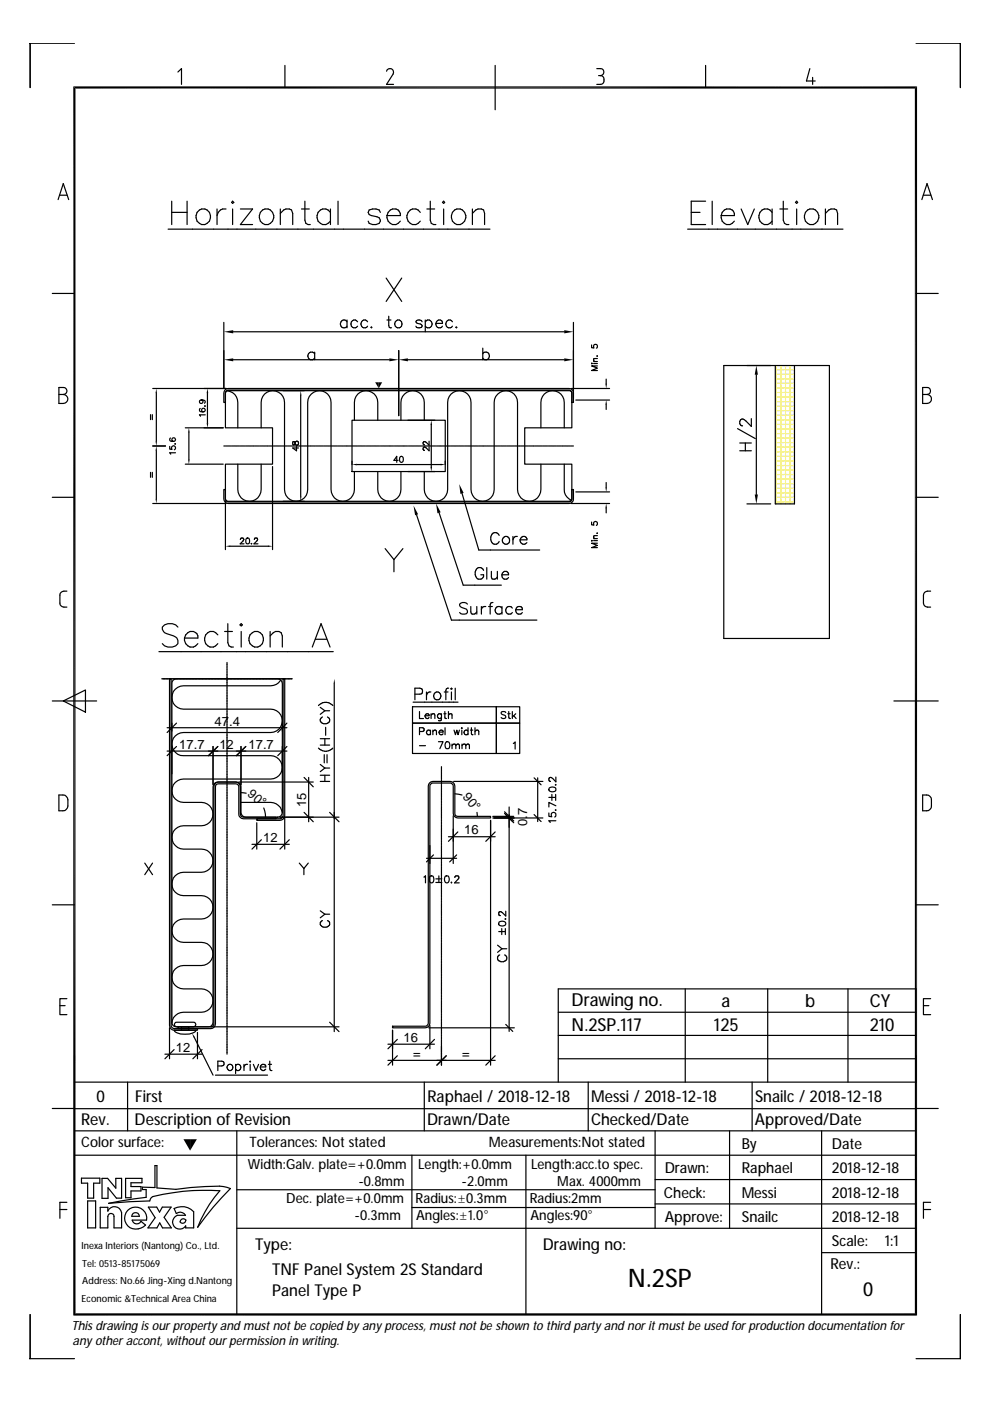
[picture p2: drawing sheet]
<svg xmlns="http://www.w3.org/2000/svg" width="210mm" height="297mm" viewBox="0 0 210 297" stroke-linecap="round" stroke-linejoin="round" font-family="sans-serif">
<g fill="none" stroke="#000" stroke-width=".25">
<path d="M6.3 9.2l.1 9.4v-9.4h9.4M37.7 15.3l.8-.8v3.4M60.4 13.9v4.7M82 15.1a.77 .77 0 0 1 1-.5 .77 .77 0 0 1 .4 1.1l-1.4 2.2h1.4M105 13.9v9.4M126.5 14.5h.8a.74 .74 0 0 1 .7 .8 .74 .74 0 0 1-.7 .7M126.9 16h.4M127.3 16a.95 .95 0 0 1 .8 1 .95 .95 0 0 1-.8 .9h-.8M149.6 13.9v4.7M171.7 14.5l-.7 2.7h1.8M172.3 16.4v1.5M194.2 9.2h9.4v9.4l.1-9.4"/>
<path d="M12.3 42.3l1.1-3.4 1.2 3.4M12.7 41.4h1.5M35.6 48.6h68.3M36.4 42.7v4.9M36.4 45h3.3M39.7 42.7v4.9M46 44.3v3.3M47.9 44.3a1.57 1.57 0 0 0-1.9 1.4M49.3 42.7l.3 .2-.3 .2-.2-.2zM49.3 44.3v3.3M51 44.3h2.6l-2.6 3.3h2.6M55.7 44.5a1.64 1.64 0 0 1 2.3 1.2 1.64 1.64 0 0 1-1.8 1.9 1.78 1.78 0 0 1-.5-3.1z"/>
<path d="M59.4 45.2l.8-.7 .4-.2h.7l.5 .2 .3 .7v2.4M59.4 44.3v3.3M63.9 44.3h1.7M64.6 42.7v4l.3 .7 .4 .2h.5M70.1 45a1.64 1.64 0 0 0-2.9 .4 1.64 1.64 0 0 0 1.9 2.2l1-.7M70.1 44.3v3.3M71.7 42.7v4.9M80.6 45l-.2-.5-.7-.2-1.4 .2-.2 .5 .2 .5 2.1 .7 .2 .7-.2 .5-.7 .2h-.7l-.7-.2-.2-.5M81.9 59l3.3 4.9M82 45.7a1.57 1.57 0 0 0 1 1.8 1.57 1.57 0 0 0 1.9-.6M82.8 44.5a1.3 1.3 0 0 1 1.4-.1 1.3 1.3 0 0 1 .7 1.3h-2.9l.3-.7zM85.2 59l-3.3 4.9"/>
<path d="M89.1 45a1.62 1.62 0 0 0-2.5-.1 1.62 1.62 0 0 0 .4 2.5 1.42 1.42 0 0 0 2.1-.5M90.5 44.3h1.7M91.2 42.7v4l.2 .7 .5 .2h.5M94.1 42.7l.2 .2-.2 .2-.3-.2zM94.1 44.3v3.3M96.4 44.5a1.65 1.65 0 0 1 2.4 1.2 1.65 1.65 0 0 1-1.9 1.9 1.79 1.79 0 0 1-.5-3.1zM100.2 45.2l.7-.7 .4-.2h.8l.4 .2 .2 .7v2.4M100.2 44.3v3.3M145.8 48.6h32.9M146.6 45h1.8M149.6 42.7h-3v4.9h3M151 42.7v4.9"/>
<path d="M152.9 45.7a1.54 1.54 0 0 0 .9 1.8 1.54 1.54 0 0 0 1.9-.6M153.6 44.5a1.3 1.3 0 0 1 1.4-.1 1.3 1.3 0 0 1 .7 1.3h-2.8l.2-.7zM157.1 44.3l1.4 3.3 1.4-3.3M163.7 45a1.52 1.52 0 0 0-1.9-.6 1.52 1.52 0 0 0-.9 1.8 1.49 1.49 0 0 0 1.1 1.4 1.49 1.49 0 0 0 1.7-.7M163.7 44.3v3.3M165.4 44.3h1.6M166.1 42.7v4l.2 .7 .5 .2h.5M168.9 42.7l.2 .2-.2 .2-.2-.2zM168.9 44.3v3.3M171.2 44.5a1.65 1.65 0 0 1 2.4 1.2 1.65 1.65 0 0 1-1.9 1.9 1.79 1.79 0 0 1-.5-3.1zM175 45.2l.7-.7 .5-.2h.7l.5 .2 .2 .7v2.4M175 44.3v3.3"/>
<path d="M195.5 42.3l1.1-3.4 1.1 3.4M195.7 41.4h1.7M11.1 62.2h4.7M47.5 68.4v14M49.4 70.3h70.2M49.4 76.3h33.1M66.7 75a.81 .81 0 0 0-1.3 0 .81 .81 0 0 0 .5 1.3M66.7 74.7v1.6M66.7 75.9l-.4 .4M73.6 67.8v1.7M73.6 68.2a.78 .78 0 0 0-1.2-.1 .78 .78 0 0 0 0 1.2 .78 .78 0 0 0 1.2-.1M75.8 68.2a.78 .78 0 0 0-1.1-.1 .78 .78 0 0 0 0 1.2 .78 .78 0 0 0 1.1-.1"/>
<path d="M77.9 68.2a.78 .78 0 0 0-1.1-.1 .78 .78 0 0 0 0 1.2 .78 .78 0 0 0 1.1-.1M78.8 69.3l-.1 .1h.2M82 67.8h.9M82.4 67v2l.1 .4 .5 .1M84.5 74.3v13.8M86.5 76.3h33.1M89.5 68.2a.74 .74 0 0 0-1.3 0l.3 .4 .9 .2 .1 .4a.79 .79 0 0 1-1.3 0M90.2 68.2a.8 .8 0 0 1 1.2-.1 .8 .8 0 0 1 0 1.2 .8 .8 0 0 1-1.2-.1M90.2 67.8v2.5M92.4 68.6a.77 .77 0 0 0 .5 .9 .77 .77 0 0 0 .9-.3M92.8 68a.64 .64 0 0 1 .7-.1 .64 .64 0 0 1 .3 .7h-1.4zM95.9 68.2a.78 .78 0 0 0-1.1-.1 .78 .78 0 0 0 0 1.2 .78 .78 0 0 0 1.1-.1"/>
<path d="M96.8 69.3l-.2 .1h.3M102.4 75.9l.4 .4M102.4 73.8v2.5M102.4 75a.8 .8 0 0 1 1.3 .1 .8 .8 0 0 1-.5 1.2M121.6 68.4v15.9M125.4 73.1v.6l.5 .1a.44 .44 0 0 1 0-.7 .44 .44 0 0 1 .7 .1 .44 .44 0 0 1-.2 .6M125.5 77v.1zM125.9 77.1h.8M125.9 76.7h.8M126.6 75.4v.2l-.1-.1M126.7 77.6h-1.3l1.3 .4-1.3 .6h1.3M126.7 76l-.8 .1v.3l.2 .3"/>
<path d="M153.5 77.5h22.4v57.9h-22.4zM160.4 79.4v25.4M164.4 77.5v29.3h4v-29.3M194.2 62.2h4.7M12.5 82.2h.9a.74 .74 0 0 1 .8 .7 .74 .74 0 0 1-.8 .7 .95 .95 0 0 1 1 1 .95 .95 0 0 1-1 .9h-.9zM12.5 83.6h.9M31.9 87.9v1.1M32.3 87.9v1.1M32.4 82.4h15.6M32.4 94.6h2.7M33.1 83.3v10.3M33.1 95.5v10.3"/>
<path d="M36 94.6v.6l.5 .1a.44 .44 0 0 1 0-.7 .44 .44 0 0 1 .7 .1 .44 .44 0 0 1-.2 .7M36.2 92.9l-.2 .2a.64 .64 0 0 0 .6 .5 .64 .64 0 0 0 .6-.4 .39 .39 0 0 0-.4-.4 .39 .39 0 0 0-.4 .4 .39 .39 0 0 0 .4 .4M37.1 94.1h.1M37.2 96h-1.2l.2 .3M39.3 98.4h8M39.3 90.7h8M40 91.7v5.7M42.5 86.6l-.2 .3a.64 .64 0 0 0 .6 .4 .64 .64 0 0 0 .6-.4 .39 .39 0 0 0-.4-.4 .39 .39 0 0 0-.4 .4 .39 .39 0 0 0 .4 .4M42.7 84.8l.1 .1a.37 .37 0 0 1 0 .6 .37 .37 0 0 1-.5-.3 .66 .66 0 0 1 .6-.4 .66 .66 0 0 1 .6 .4l-.2 .3M43.4 86l.1 .1h-.1M43.5 88h-1.2l.2 .3M44 83.3v6.4"/>
<path d="M47.5 94.6h.3M47.8 82.6l.6-.2h72.2a.88 .88 0 0 1 1 .9v2h-.4v-2a.59 .59 0 0 0-.6-.6h-72.2a.65 .65 0 0 0-.6 .6v2h-.3v-2zM47.9 94.6h.1M48 82.9l72.8-.1 .4 .3v.2v7.4h-9.9v7.7h9.9v7.6l-.4 .3h-72.5l-.4-.3-.1-.2v-7.4h10v-7.7h-10v-7.4zM48.1 94.6h.7M48.2 82.8a2.47 2.47 0 0 1 2.2 2.5v5.4M48.9 94.6h.1M49.1 94.6h.6M49.9 94.6h.1M50.1 94.6h.6M50.4 98.4v5.4a2.48 2.48 0 0 0 2.5 2.5 2.48 2.48 0 0 0 2.5-2.5v-5.4M50.8 94.6h.2"/>
<path d="M51.1 94.6h.6M51.9 94.6h.1M52.1 94.6h.6M52.8 94.6h.2M53.1 94.6h.6M53.8 94.6h.1M54.1 94.6h.6M54.8 94.6h.1M55.1 94.6h.6M55.4 90.7v-5.4a2.48 2.48 0 0 1 2.4-2.5 2.48 2.48 0 0 1 2.5 2.5v18.5a2.46 2.46 0 0 0 2.5 2.5 2.46 2.46 0 0 0 2.4-2.5v-18.5a2.48 2.48 0 0 1 2.5-2.5 2.48 2.48 0 0 1 2.5 2.5v18.5a2.48 2.48 0 0 0 2.5 2.5 2.48 2.48 0 0 0 2.4-2.5v-3.8M55.8 94.6h.1M56 94.6h.7"/>
<path d="M56.8 94.6h.1M57 94.6h.7M57.8 98.9v17.6M57.8 94.6h.1M58 94.6h.6M58.8 94.6h.1M59 94.6h.6M59.8 94.6h.1M60 94.6h.6M60 82.8h4.5M60.7 94.6h.2M61 94.6h.6"/>
<path d="M61.7 94.6h.1M62 94.6h.6M62.1 93.7v.6h.2l.2-.2 .1-.4 .3-.2a.44 .44 0 0 1 .4 .4 .44 .44 0 0 1-.3 .5l-.4-.2-.2-.5zM62.7 94.6h.2M62.9 94.7v.9l-.8-.6h1.2M62.9 94.6h.7M63.7 94.6h.1M63.8 83.8v21.5M64 94.6h.6M64.7 94.6h.1M64.9 94.6h.7M65.7 94.6h.1"/>
<path d="M65.9 94.6h.6M66.7 94.6h.1M66.9 94.6h.6M67.6 94.6h.2M67.9 94.6h.6M68.7 94.6h.1M68.9 94.6h.6M69.6 94.6h.2M69.9 94.6h.6M70.6 94.6h.1M70.9 94.6h.6M71.6 94.6h.2"/>
<path d="M71.9 94.6h.6M72.6 94.6h.1M72.9 94.6h.6M73.6 94.6h.1M73.8 94.6h.7M74.6 94.6h.1M74.6 89.1h19.8v10.9h-19.8zM74.6 97.8v.7M74.8 94.6h.6M75.1 89.1v-3.8a2.48 2.48 0 0 1 2.5-2.5 2.48 2.48 0 0 1 2.5 2.5v3.8M75.6 94.6h.1M75.6 98.5h17.8"/>
<path d="M75.8 94.6h.7M76.6 94.6h.1M76.8 94.6h.6M77.6 94.6h.1M77.8 94.6h.6M78.5 94.6h.2M78.8 94.6h.6M79.5 94.6h.1M79.8 94.6h.6M80.1 100v3.8a2.46 2.46 0 0 0 2.5 2.5 2.46 2.46 0 0 0 2.4-2.5v-3.8M80.5 94.6h.1M80.8 94.6h.6"/>
<path d="M81.5 94.6h.1M81.7 94.6h.7M82.5 94.6h.1M82.7 94.6h.7M83.5 94.6h.1M83.7 94.6h.6M84.4 97.6h-.9l.6-.8v1.2M84.5 94.6h.1M84.7 94.6h.6M84.9 96.8a.37 .37 0 0 1 .6 .2v.3a.53 .53 0 0 1-.5 .7 .82 .82 0 0 1-.1-1.2zM85 89.1v-3.8a2.48 2.48 0 0 1 2.5-2.5 2.48 2.48 0 0 1 2.5 2.5v3.8M85.5 94.6h.1"/>
<path d="M85.7 94.6h.6M86.4 94.6h.2M86.5 100h5.7M86.5 89.1h5.7M86.7 94.6h.6M87.4 94.6h.1M87.7 94.6h.6M88.4 94.6h.2M88.7 94.6h.6M89.4 94.6h.1M89.7 94.6h.6M90.4 94.6h.1"/>
<path d="M90.6 94.6h.7M91 93.5v.9l-.9-.8-.4 .2v.3l.3 .2M91 94.7v.9l-.9-.8-.4 .2v.3l.3 .2M91.4 94.6h.1M91.4 90.1v8.9M91.7 94.6h.5M92.4 94.6h.1M92.6 94.6h.7M93.3 94.6h.2M93.6 94.6h.6M94.4 94.6h.1M94.4 97.8v.7"/>
<path d="M94.6 94.6h.6M95.3 94.6h.2M95.6 94.6h.6M96.4 94.6h.1M96.6 94.6h.6M97.3 94.6h.2M97.6 94.6h.6M98.3 94.6h.1M98.6 94.6h.6M99.3 94.6h.1M99.5 94.6h.7M100.3 94.6h.1"/>
<path d="M100.5 94.6h.6M101.3 94.6h.1M101.5 94.6h.7M102.3 94.6h.1M102.5 94.6h.6M103.3 94.6h.1M103.5 94.6h.6M104.2 94.6h.2M104.5 94.6h.6M105.2 94.6h.2M105.5 94.6h.6M106.2 94.6h.1"/>
<path d="M106.5 94.6h.6M107.2 94.6h.1M107.4 94.6h.7M108.2 94.6h.1M108.5 94.6h.6M109.2 94.6h.1M109.4 94.6h.7M110.2 94.6h.1M110.4 94.6h.6M111.2 94.6h.1M111.4 94.6h.6M112.1 94.6h.2"/>
<path d="M112.4 94.6h.6M113.1 94.6h.1M113.4 94.6h.6M114.1 94.6h.2M114.4 94.6h.6M114.7 90.7v-5.4a2.48 2.48 0 0 1 2.5-2.5 2.48 2.48 0 0 1 2.4 2.5v5.4M114.7 98.4v5.4a2.48 2.48 0 0 1-2.5 2.5 2.48 2.48 0 0 1-2.5-2.5v-18.5a2.48 2.48 0 0 0-2.4-2.5 2.48 2.48 0 0 0-2.5 2.5v18.5a2.46 2.46 0 0 1-2.5 2.5 2.46 2.46 0 0 1-2.4-2.5v-18.5a2.48 2.48 0 0 0-2.5-2.5 2.48 2.48 0 0 0-2.5 2.5v18.5a2.48 2.48 0 0 1-2.5 2.5 2.48 2.48 0 0 1-2.4-2.5v-3.8M115.1 94.6h.1M115.4 94.6h.6M116.1 94.6h.1M116.3 94.6h.7M117.1 94.6h.1"/>
<path d="M117.3 94.6h.6M118.1 94.6h.1M118.3 94.6h.7M119.1 94.6h.1M119.3 94.6h.6M119.6 98.4v5.4a2.37 2.37 0 0 0 1.6 2.3M120.1 94.6h.1M120.3 94.6h.6M121 94.6h.2M121.1 82.4h8.1M121.3 94.6h.3M122.1 84.8h7.1"/>
<path d="M128.5 80.4v1M128.5 85.8v1M156.4 90.9l3.7 2.1M156.8 95.6h2.5M156.8 93.9h2.5M158 93.9v1.7M159.3 88.8v1.6l-1.5-1.4a.57 .57 0 0 0-1 .4l.2 .6 .4 .3M195.6 82.2h1a.74 .74 0 0 1 .7 .7 .74 .74 0 0 1-.7 .7 .95 .95 0 0 1 .9 1 .95 .95 0 0 1-.9 .9h-1zM195.6 83.6h1M11.1 105.4h4.7M31.9 100.1v1.1M32.3 100.1v1.1"/>
<path d="M32.4 106.8h15.6M47.5 103.8h.3v2a.65 .65 0 0 0 .6 .6h72.2a.59 .59 0 0 0 .6-.6v-2h.4v2a.94 .94 0 0 1-1 1h-72.2a1.01 1.01 0 0 1-.9-1zM47.8 106.3v10.2M48.8 115.8h8M51 114.4a.36 .36 0 0 1 .3-.3 .36 .36 0 0 1 .4 .3l-.8 .9h.8M52.3 114.1a.61 .61 0 0 1 .7 .5 .61 .61 0 0 1-.4 .7l-.4-.2zM53.3 115.2l.1 .1M53.9 114.4l.2-.3h.4l.1 .2-.8 1h.9M60 106.3h4.5M81.7 116.3l1.8 2.3M83.5 118.6v2.6M85.4 116.3l-1.9 2.3"/>
<path d="M88.3 109.1l7.4 22.4h18.1M93.1 108.7l5.1 15.4h8.1M98 104.6l3.5 12h12.9M105.8 113.5a.91 .91 0 0 0-1-.6 .91 .91 0 0 0-.7 1 1.07 1.07 0 0 0 .2 1.1 1.07 1.07 0 0 0 1.2 .3l.3-.5M108.8 113.7v1.7M109.7 113.7a.79 .79 0 0 0-.9 .8M110.3 114.5a.8 .8 0 0 0 .5 .8 .8 .8 0 0 0 .9-.3M110.4 114.1a.69 .69 0 0 1 .8-.4 .69 .69 0 0 1 .5 .8h-1.4zM121.1 106.8h8.1M122.1 104.3h7.1M125.4 110.7v.6h.5a.45 .45 0 0 1 .1-.6 .45 .45 0 0 1 .6 .1 .45 .45 0 0 1-.2 .6M125.4 114.6h.2z"/>
<path d="M125.9 114.6h.8M125.9 114.2h.8M126.6 113l-.1 .1M126.7 115.2h-1.3l1.3 .4-1.3 .5h1.3M126.7 113.6l-.8 .1v.2l.2 .3M128.5 102.3v1M128.5 107.8v.9M158.4 106.8h5M194.2 105.4h4.7M14.2 125.3a1.26 1.26 0 0 0-1.5 .5v2.1a.87 .87 0 0 0 .8 .8h.7M33.7 138.2h37M37.7 133a2.15 2.15 0 0 0-3.3 0 1.3 1.3 0 0 0 .9 1.4l1.5 .4a1.19 1.19 0 0 1 .9 .9 1.19 1.19 0 0 1-.4 1.2 2.24 2.24 0 0 1-2.9-.4"/>
<path d="M39.1 135.3a1.57 1.57 0 0 0 .9 1.7 1.57 1.57 0 0 0 2-.5M39.8 134.1a1.3 1.3 0 0 1 1.5-.1 1.3 1.3 0 0 1 .7 1.3h-2.9l.3-.7zM46.2 134.6a1.59 1.59 0 0 0-2.3-.4 1.59 1.59 0 0 0-.3 2.3 1.47 1.47 0 0 0 2.6 0M47.6 133.9h1.7M48.3 132.2v4.1l.3 .6 .4 .3h.5M50.9 132.5l.2-.3 .3 .3-.3 .2zM51.1 133.9v3.3M53 134.6a1.64 1.64 0 0 1 2.8 .4 1.64 1.64 0 0 1-1.8 2.2 1.72 1.72 0 0 1-1-2.6zM57.3 134.8l1.1-.9h.7l.5 .2 .3 .7v2.4M57.3 133.9v3.3M66.2 137.2l1.9-5 1.9 5M66.9 135.5h2.4"/>
<path d="M99.1 128.1a1.12 1.12 0 0 0-1.6 0 .62 .62 0 0 0 .4 .7l.7 .3a.61 .61 0 0 1 .5 .4 .61 .61 0 0 1-.2 .6 1.26 1.26 0 0 1-1.4-.2M99.8 128.6l.1 1.5 .6 .1 .6-.5M101.1 128.6v1.6M102.1 128.6v1.6M102.5 120.9a.91 .91 0 0 0-1-.6 .91 .91 0 0 0-.7 1 1.1 1.1 0 0 0 .2 1.1 1.1 1.1 0 0 0 1.2 .3l.3-.5v-.3h-.6M103 128.6a.73 .73 0 0 0-.9 .7M103.2 120.3v2.5M103.6 128.6h.8M104.2 121.1l.1 1.6h.8l.4-.4M104.5 127.7l-.4 .2-.2 .3v2M105.5 121.1v1.7M106.4 128.9a.8 .8 0 0 0-1.2-.1 .8 .8 0 0 0 0 1.2 .8 .8 0 0 0 1.2-.1"/>
<path d="M106.4 121.9a.77 .77 0 0 0 .5 .9 .77 .77 0 0 0 .9-.3M106.4 128.6v1.6M106.5 121.5a.69 .69 0 0 1 .8-.4 .69 .69 0 0 1 .5 .8h-1.4zM108.6 128.9a.78 .78 0 0 0-1.1-.1 .78 .78 0 0 0 0 1.2 .78 .78 0 0 0 1.1-.1M109.3 129.3a.77 .77 0 0 0 .5 .9 .77 .77 0 0 0 .9-.3M109.7 128.7a.64 .64 0 0 1 .7-.1 .64 .64 0 0 1 .3 .7h-1.4zM197.3 125.3a1.26 1.26 0 0 0-1.4 .5l-.1 2.1a.87 .87 0 0 0 .8 .8h.7M11.1 148.6h9.4M13.4 148.6l4.7-2.3v4.7zM34.3 143.9h.2M34.5 143.9h.3M34.8 143.9h.9"/>
<path d="M35.4 154.3h25.4M35.4 159.2h25.4M35.8 143.9h.8M35.9 143.9h.4v73.5a.74 .74 0 0 0 .6 .7h5v.3h-5a1.01 1.01 0 0 1-1-1zM36.4 153.3v1.7M36.4 158.3v5.8M36.7 144.2l.7-.3h21.5a1.01 1.01 0 0 1 1 1v27.3a1.01 1.01 0 0 1-1 1.1h-6.8a1.01 1.01 0 0 1-1-1.1v-5.4a.94 .94 0 0 0-1-1h-3.9a1.01 1.01 0 0 0-1 1v49.9a.94 .94 0 0 1-1 1h-6.8a.88 .88 0 0 1-1-1v-71.8zM36.7 143.9h.2M37 143.9h.8M37.4 158.3l-2 1.9M37.4 153.3l-2 2M37.9 143.9h.9"/>
<path d="M38.9 143.9h.8M39.8 143.9h.2M40.1 143.9h.8M41 143.9h.9M42 143.9h.2M42.2 143.9h.6M42.9 143.9h.2M43.2 143.9h.8M44.1 143.9h.9M45 143.9h.3M45.2 158.3v8M45.3 143.9h.6"/>
<path d="M46 143.9h.2M46.2 158.3l-2 1.9M46.3 143.9h.8M47.2 143.9h.8M48.1 140.4v.3M48.1 140.8v.5M48.1 141.4h.1M48.1 141.5v.3M48.1 141.9v.1M48.1 142.1v.3M48.1 142.5h.1M48.1 142.6v2.6"/>
<path d="M48.1 145.3h.1M48.1 145.4v.3M48.1 145.8v.1M48.1 146v.3M48.1 146.4h.1M48.1 146.5v.5M48.1 147.1v2M48.1 149.2v.4M48.1 149.7v.1M48.1 149.8v.4M48.1 150.3h.1M48.1 150.4v.3"/>
<path d="M48.1 150.8v.1M48.1 150.9v2.6M48.1 153.6v.1M48.1 153.7v.4M48.1 154.2h.1M48.1 154.3v.3M48.1 154.7v.1M48.1 154.8v.5M48.1 155.4v2M48.1 157.5v.5M48.1 158.1h.1M48.1 158.2v.3"/>
<path d="M48.1 158.6v.1M48.1 158.7v.5M48.1 159.3v2.6M48.1 143.9h.2M48.4 143.9h.9M49.4 143.9h.8M50.3 143.9h.8M51.1 158.3v8M51.2 143.9h.2M51.5 143.9h.9M52.1 158.3l-2 1.9M52.5 143.9h.8"/>
<path d="M53.4 143.9h.2M53.7 143.9h.5M54.3 143.9h.2M54.6 143.9h.9M55.5 143.9h.9M56.5 143.9h.2M56.8 143.9h.5M57.4 143.9h.2M57.7 143.9h.8M58.6 143.9h.9M59.5 144.3a2.4 2.4 0 0 1-2.1 1.1h-18.5a2.48 2.48 0 0 0-2.5 2.5 2.48 2.48 0 0 0 2.5 2.5h18.5a2.48 2.48 0 0 1 2.5 2.4 2.48 2.48 0 0 1-2.5 2.5h-18.5a2.46 2.46 0 0 0-2.5 2.5 2.46 2.46 0 0 0 2.5 2.4h18.5a2.48 2.48 0 0 1 2.5 2.5 2.48 2.48 0 0 1-2.5 2.5h-18.5a2.48 2.48 0 0 0-2.5 2.4 2.48 2.48 0 0 0 2.5 2.5h3.8a2.48 2.48 0 0 1 2.5 2.5 2.48 2.48 0 0 1-2.5 2.5h-3.8a2.48 2.48 0 0 0-2.5 2.5 2.48 2.48 0 0 0 2.5 2.4h3.8a2.46 2.46 0 0 1 2.5 2.5 2.46 2.46 0 0 1-2.5 2.4h-3.8a2.48 2.48 0 0 0-2.5 2.5 2.48 2.48 0 0 0 2.5 2.5h3.8a2.48 2.48 0 0 1 2.5 2.5 2.48 2.48 0 0 1-2.5 2.4h-3.8a2.48 2.48 0 0 0-2.5 2.5 2.48 2.48 0 0 0 2.5 2.5h3.8a2.46 2.46 0 0 1 2.5 2.5 2.46 2.46 0 0 1-2.5 2.4h-3.8a2.48 2.48 0 0 0-2.5 2.5 2.48 2.48 0 0 0 2.5 2.5h3.8a2.48 2.48 0 0 1 2.5 2.4 2.48 2.48 0 0 1-2.5 2.5h-3.8a2.46 2.46 0 0 0-2.5 2.3M59.6 143.9h.2"/>
<path d="M59.9 153.3v1.7M59.9 158.3v5.4M59.9 143.9h.8M60 143.9h.4v29.1a1.01 1.01 0 0 1-1 .9h-5v-.3h5a.74 .74 0 0 0 .6-.6zM60.8 143.9h.8M60.8 153.3l-1.9 2M60.8 158.3l-1.9 1.9M61.7 143.9h.3M67.5 149.6a2.04 2.04 0 0 1 3.1 0M67.5 158.6a2.04 2.04 0 0 0 3.1 0M67.9 158h2M67.9 156.6h2"/>
<path d="M67.9 150l1 .7M68.4 152a.74 .74 0 0 0-.5 .9 .74 .74 0 0 0 .8 .5 .9 .9 0 0 0 .9-.2 .9 .9 0 0 0 .2-.9l-.4-.3M68.9 156.6v1.4M68.9 150.7l-1 .8M68.9 150.7h1M69 154.2v1.7M70.9 144.9v73.8M87.5 153.3h17.7v6.5h-17.7zM87.5 149.8h17.7v3.5h-17.7zM87.6 148.9h9.5M88 147.2l1.4-.1a.67 .67 0 0 0 .2-.7 .67 .67 0 0 0-.6-.5h-1v2.5M88.9 150.9v1.4h.9"/>
<path d="M88.9 155.1l.9-.1 .1-.5-.3-.2h-.7v1.5M88.9 158.1h1.3M90.1 151.8l.2 .5a.41 .41 0 0 0 .7-.2M90.2 151.5l.5-.2 .3 .5h-.9zM90.4 146.7v1.7M91.3 154.8v1M91.3 155a.47 .47 0 0 0-.7-.1 .47 .47 0 0 0 0 .7 .47 .47 0 0 0 .7 0M91.4 146.7a.79 .79 0 0 0-1 .7M91.4 151.6l.4-.3 .3 .1 .1 .9M91.4 151.3v1M91.8 155.1l.3-.3 .4 .1v.9M91.8 154.8v1"/>
<path d="M92.3 146.8a.78 .78 0 0 1 1.1 .4 .78 .78 0 0 1-.4 1 .78 .78 0 0 1-1.1-.5zM93 157.3h.9l-.6 1.4M93.1 155.2v.1a.46 .46 0 0 0 .3 .5 .46 .46 0 0 0 .5-.2M93.2 155l.5-.2 .2 .1v.3h-.8zM93.6 151.3l-.1 1.4-.5 .1M93.6 151.5a.48 .48 0 0 0-.7 0 .48 .48 0 0 0 0 .7 .48 .48 0 0 0 .7-.1M94.1 151.3h.5M94.2 146.7h.8M94.3 150.9l.1 1.4h.3M94.4 154.3v1.5M94.6 157.3a.47 .47 0 0 1 .7 .3l.1 .5-.2 .6h-.6l-.2-.6zM95.1 151.6l.3-.3 .4 .1v.9"/>
<path d="M95.1 150.9v1.4M95.1 145.9l-.4 .1-.2 .4v2M95.6 146l.1-.1 .1 .1zM95.7 146.7v1.7M95.8 157.8v.9M95.8 158.1l.4-.3h.4v.3M96.3 154.8l.3 1 .3-1 .2 1 .3-1M96.5 145.9v2.5M96.6 158.1l.4-.3h.3l.1 .9M96.6 158.1v.6M97.9 154.3v.2zM97.9 154.8v1"/>
<path d="M98 158.1l.3-.3h.4l.1 .3M98 157.8v.9M98.8 158.1v.6M98.8 158.1l.3-.3h.3l.1 .9M99.2 155a.47 .47 0 0 0-.7-.1 .47 .47 0 0 0 0 .7 .47 .47 0 0 0 .7 0M99.2 154.3v1.5M99.7 154.8h.5M99.9 154.3v1.2l.1 .2 .3 .1M100.7 155.1l.4-.3 .3 .1 .1 .9M100.7 154.3v1.5M105.2 153.3h5v6.5h-5zM105.2 149.8h5v3.5h-5z"/>
<path d="M107.2 151.1l-.3-.2h-.5l-.1 .2 .1 .3 .7 .4 .1 .3a.63 .63 0 0 1-.9 0M107.7 151.3h.5M107.9 150.9v1.1l.3 .3M108.6 150.9v1.4M108.8 157.6l.4-.3v1.5M108.9 151.8l.5 .5M109.3 151.3l-.7 .7M189.5 148.6h9.4M12.5 168.6h.8a1.09 1.09 0 0 1 1.1 1v1.3a1.09 1.09 0 0 1-1.1 1h-.8zM45.6 166.1l.7-.3h3.7a1.01 1.01 0 0 1 1 1v5.8a.65 .65 0 0 0 .6 .7h6.9v.3h-6.9a1.01 1.01 0 0 1-1-1v-5.8a.65 .65 0 0 0-.6-.6h-3.7a.59 .59 0 0 0-.6 .6v50.3a1.01 1.01 0 0 1-1 1h-6.9v-.4h6.9a.65 .65 0 0 0 .6-.6v-50.3zM48.1 162h.1M48.1 162.1v.3"/>
<path d="M48.1 162.5h.1M48.1 162.6v.4M48.1 163.1h.1M48.1 163.2v.4M48.1 163.7v2.1M48.1 165.8v.5M48.1 166.4h.1M48.1 166.5v.4M48.1 166.9v.1M48.1 167.1v.4M48.1 167.6v2.1M48.1 169.7v.5"/>
<path d="M48.1 170.3h.1M48.1 170.4v.4M48.1 170.8v.1M48.1 171v.3M48.1 171.4h.1M48.1 171.5v2.6M48.1 174.2h.1M48.1 174.3v.4M48.1 174.7v.1M48.1 174.9v.3M48.1 175.3h.1M48.1 175.4v.5"/>
<path d="M48.1 176v2M48.1 178.1v.4M48.1 178.6v.1M48.1 178.8v.3M48.1 179.2h.1M48.1 179.3v.3M48.1 179.7v.1M48.1 179.9v2.5M50.6 165.8h15.8M51.1 168l1.1 .2M51.1 170.1h6.3a2.58 2.58 0 0 1 2.5 2.2M53.4 179h7.9"/>
<path d="M54.4 174.4v5.6M55.4 178l-2 2M55.9 171.3l.4 2M59.4 173.3h12.5M60.4 173.4v6.6M61.3 178l-1.9 2M64.5 172.2l1.9 2M64.5 164.8l1.9 2M65.4 164.8v9.4M67.9 165.7h2M67.9 164.4h2M67.9 162.1l1 .7"/>
<path d="M68.7 160v1.7M68.9 164.4v1.3M68.9 162.8l-1 .8M68.9 162.8h1M69.3 160v1.7M69.9 172.2l2 2M91.1 166l.7-.3h3.7a1.01 1.01 0 0 1 .9 1v5.8a.59 .59 0 0 0 .7 .6h6.9v.3h-6.9a1.01 1.01 0 0 1-1-.9v-6.1l-.6-.4-4 .1-.4 .6v50.2a1.01 1.01 0 0 1-.9 1h-7v-.3h7l.2-.1 .4-.6v-50.2zM91.1 179.3v3.8M93.6 162.5v2.7M93.6 165.3h.1M93.6 165.4v.4M93.6 165.8v.1"/>
<path d="M93.6 166v.3M93.6 166.4h.1M93.6 166.5v.5M93.6 167.1v2M93.6 169.2v.5M93.6 169.7v.1M93.6 169.9v.3M93.6 170.3h.1M93.6 170.4v.4M93.6 170.8v.1M93.6 171v2.6M93.6 173.6v.1"/>
<path d="M93.6 173.8v.3M93.6 174.2h.1M93.6 174.3v.4M93.6 174.7v.1M93.6 174.9v.4M93.6 175.4v2M93.6 177.5v.5M93.6 178.1h.1M93.6 178.2v.3M93.6 178.6v.1M93.6 178.8v.3M93.6 179.2h.1"/>
<path d="M93.6 179.3v2.6M95.1 177.4h9.9M96.1 173v10.1M96.2 165.7h18.9M96.4 168.3l1.6 .3M97.1 176.4l-2 2M101.1 172.2l.1 .9M104 173.9v51.9M104.5 173.4h10.6M104.5 173.1h4.4M105 176.4l-2 2M107 172.5l1.9 1.9"/>
<path d="M107 172.1l1.9 2M107.2 172.7l1.5 1.5M107.9 171.1v47.6M113.2 164.9l1.5 1.5M113.2 172.7l1.5 1.5M114 164.9v9.3M116.4 172.4v.7l.6 .1a.53 .53 0 0 1 0-.8 .53 .53 0 0 1 .8 0 .53 .53 0 0 1-.2 .8M116.4 169.1h1.2M116.5 167.1l.5-.2h.6l.2 .2 .1 .4a.8 .8 0 0 1-.8 .4 .8 .8 0 0 1-.7-.6zM117 168.4v1.3M117.8 171.7v.1l-.1-.1M117.8 168.4v1.3"/>
<path d="M117.8 166.3l-.1 .1M117.9 170.8l-1.5-.7v1M117.9 164.7v1.1l-1.1-1-.3 .1-.1 .2 .1 .5 .2 .1M117.9 174h-1.5l.3 .4M195.6 168.6h.9a1.01 1.01 0 0 1 1 1v1.3a1.01 1.01 0 0 1-1 1h-.9zM11.1 191.8h4.7M30.7 183l1.6 2.4M32.3 183l-1.6 2.4M48.1 182.5v.1M48.1 182.7v.3M48.1 183.1h.1M48.1 183.2v.3"/>
<path d="M48.1 183.6v.1M48.1 183.8v.4M48.1 184.3v2M48.1 186.4v.5M48.1 187h.1M48.1 187.1v.3M48.1 187.5v.1M48.1 187.6v.5M48.1 188.2v2M48.1 190.3v.5M48.1 190.9h.1M48.1 191v.3"/>
<path d="M48.1 191.4v.1M48.1 191.5v.4M48.1 192h.1M48.1 192.1v2.6M48.1 194.8h.1M48.1 194.9v.3M48.1 195.3v.1M48.1 195.4v.4M48.1 195.9h.1M48.1 196v.5M48.1 196.5v2.1M48.1 198.7v.4"/>
<path d="M48.1 199.2h.1M48.1 199.3v.4M48.1 199.8h.1M48.1 199.9v.3M63.5 183l.9 1.1M64.4 184.1v1.3M65.4 183l-1 1.1M67.9 193.1l1 .7M68.4 195.2a.72 .72 0 0 0-.5 .8 .72 .72 0 0 0 .8 .6 .9 .9 0 0 0 .9-.2 .9 .9 0 0 0 .2-1l-.4-.2M68.9 193.8l-1 .8M68.9 193.8h1M89.9 186l.3-.3v1.5"/>
<path d="M90.4 182h6.4M91.2 185.7h.4a.8 .8 0 0 1 .4 .8 .8 .8 0 0 1-.6 .7 .97 .97 0 0 1-.2-1.5zM91.9 181.3l-1.5 1.4M92.4 186.3h1.3M92.4 187.1h1.3M93 185.7v1.3M93.6 182h.1M93.6 182.1v.3M93.6 182.5v.1M93.6 182.7v.3M93.6 183.1h.1M93.6 183.2v.5"/>
<path d="M93.6 183.8v2M93.6 185.9v.4M93.6 186.4v.1M93.6 186.5v.4M93.6 187h.1M93.6 187.1v.5M93.6 187.6v2.1M93.6 189.8v.4M93.6 190.3v.1M93.6 190.4v.4M93.6 190.9h.1M93.6 191v.3"/>
<path d="M93.6 191.4v.1M93.6 191.5v2.6M93.6 194.2v.1M93.6 194.3v.4M93.6 194.8h.1M93.6 194.9v.3M93.6 195.3v.1M93.6 195.4v.5M93.6 196v2M93.6 198.1v.5M93.6 198.7h.1M93.6 198.8v.3"/>
<path d="M93.6 199.2h.1M93.6 199.3v.4M93.6 199.8h.1M93.6 199.9v2.6M94.4 185.7h.4a.8 .8 0 0 1 .5 .8 .8 .8 0 0 1-.6 .7 .97 .97 0 0 1-.3-1.5zM95.7 187v.2l.1-.1M96.4 186l.3-.3 .5 .1v.5l-.8 .9h1M96.8 181.3l-1.5 1.4M105.7 197.5h1.3M105.8 195.5l.6-.2a.66 .66 0 0 1 .8 .6 .85 .85 0 0 1-1.5 0zM106.4 196.9v1.2M107.1 196.9v1.2"/>
<path d="M107.1 194.8h.1h-.1M107.2 193.2v1l-1-.9a.44 .44 0 0 0-.5 .3 .44 .44 0 0 0 .3 .5h.1M194.2 191.8h4.7M12.7 213.2h1.1M14.2 211.7h-1.5v3.4h1.5M35.9 217.9v6.6M37 218.4h4.5v.2a4.1 4.1 0 0 1-4.5 0zM37.2 216.8l3.8-.1a.49 .49 0 0 1 .5 .5 .49 .49 0 0 1-.5 .5h-3.5a.5 .5 0 0 1-.5-.4 .5 .5 0 0 1 .2-.5zM38.4 217.7h1.6v.7h-1.6zM41.2 219.9l4 8.1M41.9 218.9v5.6M44.7 217.7h27.2"/>
<path d="M48.1 200.3h.1M48.1 200.4v2.6M48.1 203.1h.1M48.1 203.2v.4M48.1 203.7h.1M48.1 203.8v.3M48.1 204.2h.1M48.1 204.3v.5M48.1 204.9v2M48.1 207v.5M48.1 207.5v.1M48.1 207.7v.3"/>
<path d="M48.1 208.1h.1M48.1 208.2v.4M48.1 208.6v.1M48.1 208.8v2.6M48.1 211.4v.1M48.1 211.6v.3M48.1 212h.1M48.1 212.1v.4M48.1 212.5v.1M48.1 212.7v.4M48.1 213.2v2.1M48.1 215.3v.5"/>
<path d="M48.1 215.9h.1M48.1 216v.4M48.1 216.4v.1M48.1 216.6v.4M48.1 217.1v2M48.1 219.2v.5M48.1 219.8h.1M48.1 219.9v.3M69.9 216.7l2 2M83.2 218.4v7.4M90.9 217.9h18.2M91.1 217.4v5"/>
<path d="M93.6 202.6h.1M93.6 202.7v.3M93.6 203.1h.1M93.6 203.2v.4M93.6 203.7h.1M93.6 203.8v.4M93.6 204.3v2.1M93.6 206.4v.5M93.6 207h.1M93.6 207.1v.4M93.6 207.5v.1M93.6 207.7v.4"/>
<path d="M93.6 208.2v2.1M93.6 210.3v.5M93.6 210.9h.1M93.6 211v.4M93.6 211.4v.1M93.6 211.6v.3M93.6 212h.1M93.6 212.1v2.6M93.6 214.8h.1M93.6 214.9v.4M93.6 215.3v.1M93.6 215.5v.3"/>
<path d="M93.6 215.9h.1M93.6 216v.5M93.6 216.6v2M93.6 218.7v.4M93.6 219.2v.1M93.6 219.4v.3M93.6 219.8h.1M93.6 219.9v.3M105.5 200.4l.9 .8M106 202.5a.74 .74 0 0 0-.5 .8 .74 .74 0 0 0 .7 .6h.5a.74 .74 0 0 0 .7-.6 .74 .74 0 0 0-.4-.8M106.4 201.2l-.9 .7M106.4 201.2h1"/>
<path d="M107.2 217.2l1.5 1.5M118.4 214.6h75.8M118.4 219.5h75.8M145.3 209.7v19.7M162.8 209.7v19.7M179.8 209.7v19.7M195.8 213.2h1.1M197.3 211.7h-1.5v3.4h1.5M11.1 235h4.7M15.8 223.8v54.9h178.4v-69h-75.8v19.7M15.8 239.8h178.4M15.8 229.4h178.4"/>
<path d="M15.8 235.1h178.4M27.1 229.4v10.4M35 223.5h7.8M36.9 222.5l-1.9 2M42.8 222.5l-1.9 2M45.7 228h11M46.2 226h.8l.4-.2a.53 .53 0 0 0-.4-.8h-.8v2M48.1 220.3v.1M48.1 220.5v.3M48.1 220.9h.1M48.1 221v2.5M50 225.9a.62 .62 0 0 1 .9-.1 .62 .62 0 0 1 0 1 .62 .62 0 0 1-.9-.1"/>
<path d="M50 225.7v1.9M50.2 239.8v38.9M51.7 225.7v1.3M52.5 225.7a.64 .64 0 0 0-.8 .5M53 225.1h.1zM53 225.7v1.3M53.7 225.7l.6 1.3 .5-1.3M55.2 226.2a.64 .64 0 0 0 .4 .7 .64 .64 0 0 0 .7-.2M55.3 225.9a.57 .57 0 0 1 .6-.2 .57 .57 0 0 1 .4 .5h-1.1zM56.9 225.7h.7M57.2 225v1.6l.1 .3 .4 .1M82.3 224.8h22.7"/>
<path d="M82.3 221.4h9.8M84.2 223.8l-1.9 2M84.2 220.4l-1.9 2M90 229.4v10.4M92.1 220.4l-1.9 2M93.6 220.3v.1M93.6 220.5v5.3M94.6 223.8l-2 2M105 223.8l-2 2M118.4 224.5h75.8M124.7 229.4v10.4M138.9 239.8v20.6"/>
<path d="M154.7 239.8v20.6M159.5 229.4v10.4M174.2 239.8v38.9M194.2 235h4.7M12.7 256.4h1.5M14.2 254.9h-1.5v3.4M15.8 244.9h178.4M17.3 249.8h3.9v1.1h-1.3v3.1h-1.3v-3.1h-1.3zM18.6 254.6h1.7v5.7h-1.7zM21.3 256h1.6v.8a1.53 1.53 0 0 1 1.5-.9 1.53 1.53 0 0 1 1.4 1.2v3.2h-1.6v-2.4a.66 .66 0 0 0-.7-.6 .66 .66 0 0 0-.6 .6v2.4h-1.6zM21.6 249.8h1.2l1.8 2.1v-2.1h1.2v4.2h-1.1l-1.8-2.2v2.3h-1.3zM23 255.1l8-1.2v-1.7h-.8v-.5l2.7 .1v-4.7h.4v4.8l4 .3a52.9 52.9 0 0 1 10.1-.6l1.5 .4a60.7 60.7 0 0 0-7 8.2 26.6 26.6 0 0 1 4.7-7.7l-1.9-.1a45.6 45.6 0 0 0-12.3 1.3l-.3 .2-.4 .7z"/>
<path d="M26.6 249.8h3.5v1h-2.3v.8h2.1v.9h-2.1v1.4h-1.2zM27.1 256.7a2.35 2.35 0 0 1 2.7-.5 2.35 2.35 0 0 1 1.3 2.5h-3.1a.99 .99 0 0 0 .9 .8 .99 .99 0 0 0 1-.6l1 .8a2.48 2.48 0 0 1-3 .7 2.48 2.48 0 0 1-1.4-2.7zM28.2 257.2a.83 .83 0 0 1 1.3 .7h-1.6zM31.5 255.9h1.7l.6 1.1 .6-1.1h1.9l-1.5 2.2 1.5 2.2h-1.8l-.6-1-.6 1h-1.9l1.5-2.1zM36.9 256.2a3.4 3.4 0 0 1 4.2 .7v3.4h-1.7v-.4a1.51 1.51 0 0 1-2.5 .1 1.51 1.51 0 0 1 .7-2.3h1.7a1.33 1.33 0 0 0-1.9-.4zM38.5 258.5l.3-.1 .6 .3a.68 .68 0 0 1-.5 .6 .68 .68 0 0 1-.7-.2zM50.2 252.3h88.7M87.3 244.9v15.5M87.3 256h51.6M111.5 244.9v33.8M138.9 250.1h55.3M138.9 255.3h55.3"/>
<path d="M195.8 256.4h1.5M197.3 254.9h-1.5v3.4M50.2 260.4h144M174.2 265.6h20M6.3 288.1l.1-9.4v9.4h9.4M194.2 288.1h9.4v-9.4l.1 9.4"/>
<circle cx="43.1" cy="45.9" r="1.64"/>
<circle cx="84.4" cy="68.7" r=".82"/>
<circle cx="107.2" cy="114.6" r=".81"/>
<circle cx="48.8" cy="226.3" r=".64"/>
</g>
<g fill="#000">
<path d="M15.5 18.3l.5 .5v259.7zM15.5 18.3l.5 260.2-.5 .4zM16 18.8l178.4-.5-.4 .5zM15.5 18.3h178.9l-178.4 .5zM47.5 70.3l1.9-.3v.7zM47.5 76.3l1.9-.3v.6zM82.5 76l2 .3-2 .3zM84.5 76.3l2-.3v.6zM119.6 70l2 .3-2 .4zM119.6 76l2 .3-2 .3zM160.4 77.5l.3 1.9h-.7zM33 93.6h.3l-.2 1z"/>
<path d="M33.1 82.4l.2 .9h-.3zM33.1 94.6l.2 .9h-.3zM39.9 97.4h.3l-.2 1zM40 90.7l.2 1h-.3zM43.8 89.7h.4l-.2 1zM44 82.4l.2 .9h-.4zM63.8 82.8l.1 1h-.3zM74.6 98.5l1-.2v.4zM79.5 81.1h.8v1.2zM80.3 81.1h.7l-.7 1.2zM91.3 99h.3l-.2 1zM91.4 89.1l.2 1h-.3z"/>
<path d="M93.4 98.3l1 .2-1 .2zM128.4 81.4h.3l-.2 1zM128.5 84.8l.2 1h-.3zM33 105.8h.3l-.2 1zM47.8 115.8l1-.2v.4zM56.8 115.6l1 .2-1 .2zM63.6 105.3h.3l-.1 1zM87.7 107.2l.9 1.8-.6 .2zM92.5 106.8l.9 1.8-.6 .2zM97.4 102.6l.9 1.9-.7 .2zM128.4 103.3h.3l-.2 1zM128.5 106.8l.2 1h-.3z"/>
<path d="M160 104.8h.7l-.3 2zM70.9 143.9l.1 1h-.3zM40.7 219.1l.6 .8-.3 .1zM38.9 241.5h1.4v2.5zM40.3 241.5h1.4l-1.4 2.5zM16 278.5h178l-178.5 .4zM15.5 278.9l178.5-.4 .4 .4zM194 18.8l.4 260.1-.4-.4zM194.4 18.3v260.6l-.4-260.1z"/>
</g>
<g fill="none" stroke="#f4ed51" stroke-width=".25">
<path d="M164.6 77.7v.7h.7M164.6 78.6v.8h.7M164.6 79.6v.7h.7M165.6 77.7v.7h.7M165.6 78.6v.8h.7M165.6 79.6v.7h.7M166.5 77.7v.7h.8M166.5 78.6v.8h.8M166.5 79.6v.7h.8M167.5 77.7v.7h.7M167.5 78.6v.8h.7M167.5 79.6v.7h.7"/>
<path d="M164.6 80.6v.7h.7M164.6 81.6v.6h.7M164.6 82.5v.7h.7M164.6 83.5v.7h.7M164.6 84.4v.8h.7M164.6 85.4v.7h.7M164.6 86.4v.7h.7M164.6 87.4v.6h.7M164.6 88.3v.7h.7M164.6 89.3v.7h.7M164.6 90.2v.8h.7M164.6 91.2v.7h.7"/>
<path d="M164.6 92.2v.7h.7M164.6 93.2v.6h.7M164.6 94.1v.7h.7M164.6 95.1v.7h.7M164.6 96v.8h.7M164.6 97v.7h.7M164.6 98v.7h.7M164.6 99v.6h.7M164.6 99.9v.7h.7M165.6 80.6v.7h.7M165.6 81.6v.6h.7M165.6 82.5v.7h.7"/>
<path d="M165.6 83.5v.7h.7M165.6 84.4v.8h.7M165.6 85.4v.7h.7M165.6 86.4v.7h.7M165.6 87.4v.6h.7M165.6 88.3v.7h.7M165.6 89.3v.7h.7M165.6 90.2v.8h.7M165.6 91.2v.7h.7M165.6 92.2v.7h.7M165.6 93.2v.6h.7M165.6 94.1v.7h.7"/>
<path d="M165.6 95.1v.7h.7M165.6 96v.8h.7M165.6 97v.7h.7M165.6 98v.7h.7M165.6 99v.6h.7M165.6 99.9v.7h.7M166.5 80.6v.7h.8M166.5 81.6v.6h.8M166.5 82.5v.7h.8M166.5 83.5v.7h.8M166.5 84.4v.8h.8M166.5 85.4v.7h.8"/>
<path d="M166.5 86.4v.7h.8M166.5 87.4v.6h.8M166.5 88.3v.7h.8M166.5 89.3v.7h.8M166.5 90.2v.8h.8M166.5 91.2v.7h.8M166.5 92.2v.7h.8M166.5 93.2v.6h.8M166.5 94.1v.7h.8M166.5 95.1v.7h.8M166.5 96v.8h.8M166.5 97v.7h.8"/>
<path d="M166.5 98v.7h.8M166.5 99v.6h.8M166.5 99.9v.7h.8M167.5 80.6v.7h.7M167.5 81.6v.6h.7M167.5 82.5v.7h.7M167.5 83.5v.7h.7M167.5 84.4v.8h.7M167.5 85.4v.7h.7M167.5 86.4v.7h.7M167.5 87.4v.6h.7M167.5 88.3v.7h.7"/>
<path d="M167.5 89.3v.7h.7M167.5 90.2v.8h.7M167.5 91.2v.7h.7M167.5 92.2v.7h.7M167.5 93.2v.6h.7M167.5 94.1v.7h.7M167.5 95.1v.7h.7M167.5 96v.8h.7M167.5 97v.7h.7M167.5 98v.7h.7M167.5 99v.6h.7M167.5 99.9v.7h.7"/>
<path d="M164.6 100.9v.7h.7M164.6 101.8v.8h.7M164.6 102.8v.7h.7M164.6 103.8v.7h.7M164.6 104.8v.6h.7M164.6 105.7v.7h.7M164.6 106.7v.1M165.6 100.9v.7h.7M165.6 101.8v.8h.7M165.6 102.8v.7h.7M165.6 103.8v.7h.7M165.6 104.8v.6h.7"/>
<path d="M165.6 105.7v.7h.7M165.6 106.7v.1M166.5 100.9v.7h.8M166.5 101.8v.8h.8M166.5 102.8v.7h.8M166.5 103.8v.7h.8M166.5 104.8v.6h.8M166.5 105.7v.7h.8M166.5 106.7v.1M167.5 100.9v.7h.7M167.5 101.8v.8h.7M167.5 102.8v.7h.7"/>
<path d="M167.5 103.8v.7h.7M167.5 104.8v.6h.7M167.5 105.7v.7h.7M167.5 106.7v.1"/>
</g>
<text font-size="5.4" x="133.1" y="272.9">N.2SP</text>
<text font-size="4.1" x="183" y="274.8">0</text>
<g font-size="3.8">
<text x="121.2" y="213.4">Drawing no.</text>
<text x="153" y="213.6">a</text>
<text x="170.7" y="213.6">b</text>
<text x="184.4" y="213.6">CY</text>
<text x="121.2" y="218.6">N.2SP.117</text>
<text x="151.4" y="218.6">125</text>
<text x="184.4" y="218.6">210</text>
</g>
<g font-size="3.5">
<text x="20.5" y="233.7">0</text>
<text x="28.7" y="233.7">First</text>
<text x="90.6" y="233.7">Raphael /2018-12-18</text>
<text x="125.3" y="233.7">Messi /2018-12-18</text>
<text x="160.1" y="233.7">Snailc /2018-12-18</text>
<text x="17.2" y="238.4">Rev.</text>
<text x="28.5" y="238.4">Description of Revision</text>
<text x="90.6" y="238.4">Drawn/Date</text>
<text x="125.3" y="238.4">Checked/Date</text>
<text x="160.1" y="238.4">Approved/Date</text>
<text x="54.1" y="265">Type:</text>
<text x="115.1" y="265">Drawing no:</text>
<text x="57.7" y="270.3">TNF Panel System 2S Standard</text>
<text x="57.7" y="274.8">Panel Type P</text>
</g>
<g font-size="3.2">
<text x="157.3" y="243.6">By</text>
<text x="176.4" y="243.6">Date</text>
<text x="140.9" y="248.7">Drawn:</text>
<text x="157.3" y="248.7">Raphael</text>
<text x="176.4" y="248.7">2018-12-18</text>
<text x="140.8" y="253.9">Check:</text>
<text x="157.3" y="253.9">Messi</text>
<text x="176.4" y="253.9">2018-12-18</text>
<text x="140.9" y="259.1">Approve:</text>
<text x="157.3" y="259.1">Snailc</text>
<text x="176.4" y="259.1">2018-12-18</text>
<text x="176.1" y="269.1">Rev.:</text>
<text x="176.4" y="264.2">Scale:</text>
<text x="187.6" y="264.2">1:1</text>
</g>
<g font-size="3">
<text x="17.2" y="243.3">Color surface:</text>
<text x="52.9" y="243.3">Tolerances: Notstated</text>
<text x="103.6" y="243.3">Measurements:Notstated</text>
<text x="52.6" y="247.9">Width:Galv. plate=+0.0mm</text>
<text x="76" y="251.4">-0.8mm</text>
<text x="88.7" y="247.9">Length:+0.0mm</text>
<text x="97.9" y="251.4">-2.0mm</text>
<text x="112.6" y="247.9">Length:acc.to spec.</text>
<text x="118.1" y="251.4">Max. 4000mm</text>
<text x="60.7" y="255">Dec. plate=+0.0mm</text>
<text x="88.1" y="255">Radius:±0.3mm</text>
<text x="112.3" y="255">Radius:2mm</text>
<text x="75.2" y="258.6">-0.3mm</text>
<text x="88.2" y="258.6">Angles:±1.0°</text>
<text x="112.5" y="258.6">Angles:90°</text>
</g>
<g font-size="2.8">
<text x="45.5" y="153.8">47.4</text>
<text x="38" y="158.7">17.7</text>
<text x="46.5" y="158.7">12</text>
<text x="52.7" y="158.7">17.7</text>
<text x="52.4" y="168.6" transform="rotate(40 52.4 168.6)">90°</text>
<text x="64.9" y="171.1" transform="rotate(-90 64.9 171.1)">15</text>
<text x="98" y="169.1" transform="rotate(49 98 169.1)">90°</text>
<text x="55.8" y="178.5">12</text>
<text x="98.4" y="176.9">16</text>
<text x="111.8" y="175.2" transform="rotate(-90 111.8 175.2)">0.7</text>
<text x="85.6" y="220.8">16</text>
<text x="37.3" y="223">12</text>
<text x="87.6" y="224.4">=</text>
<text x="98" y="224.4">=</text>
</g>
<g font-size="2.7">
<text x="15.2" y="282">Thisdrawing isour property and mustnotbe copied by any process, mustnotbe shown to third party and nor itmustbe used for production documentation for</text>
<text x="15.4" y="285.2">any other accont, withoutour permission in writing.</text>
</g>
<g font-size="2.1">
<text x="17.3" y="264.8">Inexa Interiors(Nantong) Co., Ltd.</text>
<text x="17.4" y="268.5">Tel: 0513-85175069</text>
<text x="17.4" y="272.3">Address: No.66Jing-Xing d.Nantong</text>
<text x="17.3" y="276">Economic&amp;Technical Area China</text>
</g>
</svg>
